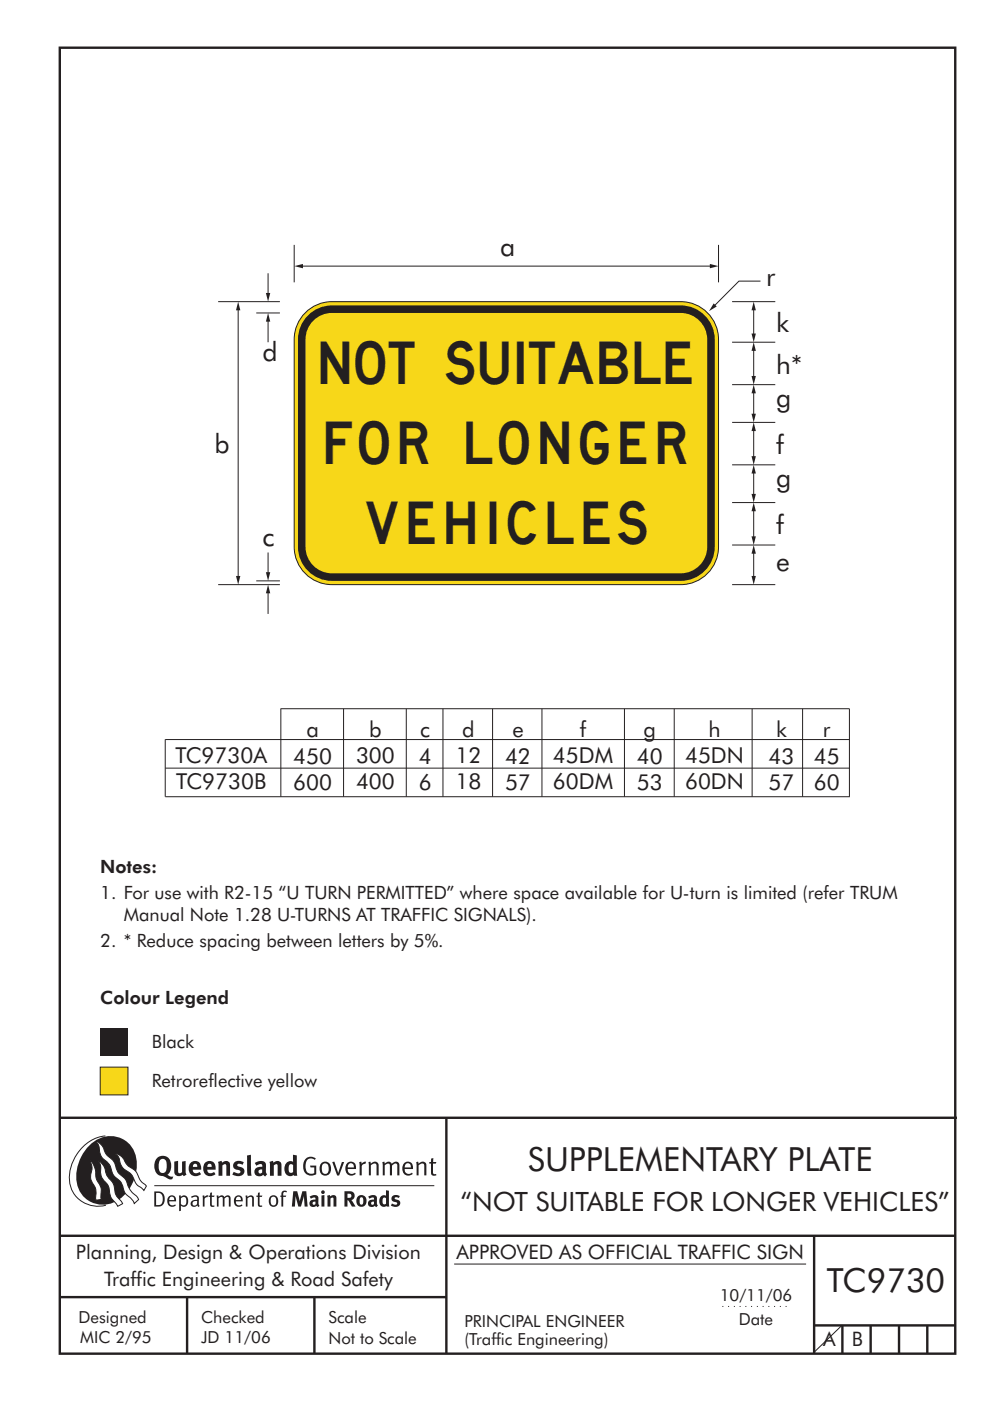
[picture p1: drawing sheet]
<svg xmlns="http://www.w3.org/2000/svg" width="210mm" height="297mm" viewBox="0 0 210 297" stroke-linecap="round" stroke-linejoin="round" font-family="sans-serif">
<g fill="#231f20">
<path d="M64.9 245.6a1.61 1.61 0 0 1 2.1 0l-.2 .3a1.17 1.17 0 0 0-1.4-.2 1.17 1.17 0 0 0-.6 1.3 1.42 1.42 0 0 0 1.2 1.9l.7-.2v-1.2h-.8l-.1-.4h1.3v1.8a1.82 1.82 0 0 1-2.2 0 1.82 1.82 0 0 1-.6-2.1l.2-.7z" fill-rule="evenodd"/>
<path d="M68.2 246.5a1.77 1.77 0 0 0 .4 2.7 1.39 1.39 0 0 0 1.4-.5 1.39 1.39 0 0 0 .2-1.5 1.19 1.19 0 0 0-2-.7zM68.5 246.8a.83 .83 0 0 1 1 .1 .83 .83 0 0 1 .2 1 .75 .75 0 0 1-.6 1 .75 .75 0 0 1-.8-.8v-1z" fill-rule="evenodd"/>
<path d="M70.5 246.4l.4-.1 .8 2.4 .8-2.3h.5l-1.1 2.8h-.4z" fill-rule="evenodd"/>
<path d="M73.6 246.7a1.74 1.74 0 0 0 .5 2.5h.9l.5-.3-.2-.3a.89 .89 0 0 1-1.1 .2 .89 .89 0 0 1-.4-.9h1.7a1.15 1.15 0 0 0-.5-1.4 1.15 1.15 0 0 0-1.4 .2zM73.9 246.9a.67 .67 0 0 1 .9-.2 .67 .67 0 0 1 .3 .8h-1.3z" fill-rule="evenodd"/>
<path d="M76.2 246.4l.4-.1 .1 .4 .5-.4h.4l-.1 .5a.61 .61 0 0 0-.8 .6v1.8h-.4z" fill-rule="evenodd"/>
<path d="M78.1 246.4l.4-.1 .2 .4a.89 .89 0 0 1 .9-.4 .89 .89 0 0 1 .7 .7v2.2h-.4v-2.2l-.1-.2-.4-.1-.7 .4v2.1h-.5z" fill-rule="evenodd"/>
<path d="M81.1 246.4l.4-.1 .1 .4a.83 .83 0 0 1 .8-.4 .83 .83 0 0 1 .7 .5 .86 .86 0 0 1 .9-.5 .86 .86 0 0 1 .7 .7v2.2h-.4l-.1-2.3a.5 .5 0 0 0-.8 0l-.3 .2v2.1h-.4v-2.2l-.4-.3-.7 .4v2.1h-.4z" fill-rule="evenodd"/>
<path d="M85.7 246.7a1.74 1.74 0 0 0 .5 2.5h.9l.4-.3-.1-.3a.89 .89 0 0 1-1.1 .2 .89 .89 0 0 1-.5-.9h1.8a1.15 1.15 0 0 0-.5-1.4 1.15 1.15 0 0 0-1.4 .2zM86 246.9a.67 .67 0 0 1 .9-.2 .67 .67 0 0 1 .3 .8h-1.4z" fill-rule="evenodd"/>
<path d="M88.2 246.4l.5-.1 .1 .4a.89 .89 0 0 1 .9-.4 .89 .89 0 0 1 .7 .7v2.2h-.4v-2.2l-.1-.2-.3-.1-.8 .4v2.1h-.4z" fill-rule="evenodd"/>
<path d="M91.4 245.6l.5-.1v.9h.7l-.2 .3h-.6l.1 2.1 .1 .1h.5l.1 .3a.71 .71 0 0 1-1.2-.6v-1.9h-.3v-.3h.3z" fill-rule="evenodd"/>
<path d="M37 246.3l.8-.2v2a.46 .46 0 0 0 .2 .6 .46 .46 0 0 0 .6-.2v-2.2l.8-.2v2.4l.2 .5-.6 .4-.2-.3a1.03 1.03 0 0 1-1.2 .2 1.03 1.03 0 0 1-.6-1.1z" fill-rule="evenodd"/>
<path d="M40.4 246.6a1.64 1.64 0 0 0 0 2.3 1.64 1.64 0 0 0 2.3 0l-.4-.4a.78 .78 0 0 1-.9 .3 .78 .78 0 0 1-.5-.8h1.8a1.37 1.37 0 0 0-.6-1.6 1.37 1.37 0 0 0-1.7 .2zM41 246.9a.48 .48 0 0 1 .7-.1 .48 .48 0 0 1 .1 .6h-.9z" fill-rule="evenodd"/>
<path d="M43.5 246.6a1.65 1.65 0 0 0-.2 2 1.65 1.65 0 0 0 1.9 .7l.5-.4-.3-.4a.78 .78 0 0 1-.9 .3 .78 .78 0 0 1-.5-.8h1.7a1.37 1.37 0 0 0-.5-1.6 1.37 1.37 0 0 0-1.7 .2zM44.1 246.9a.48 .48 0 0 1 .6-.1 .48 .48 0 0 1 .2 .6h-.9z" fill-rule="evenodd"/>
<path d="M46.2 246.3l.8-.2 .1 .4a.95 .95 0 0 1 1-.3 .95 .95 0 0 1 .7 .8v2.3h-.8v-2.3l-.3-.2-.5 .3v2.2h-.8z" fill-rule="evenodd"/>
<path d="M49.6 246.5a1.73 1.73 0 0 1 2.1-.1l-.2 .6-.6-.2a.42 .42 0 0 0-.6 .2l.2 .3a1.23 1.23 0 0 1 1.4 1 1.47 1.47 0 0 1-2.3 .9l-.3-.2 .3-.6 .7 .3a.47 .47 0 0 0 .7-.3 .87 .87 0 0 0-1-.5l-.4-.2-.1-.4z" fill-rule="evenodd"/>
<path d="M54 246.6l.4 .6 .3-.2a.62 .62 0 0 1 .9 0v.4a1.21 1.21 0 0 0-1.3 .3 1.21 1.21 0 0 0-.2 1.3 1.19 1.19 0 0 0 1.7 .1l.5 .3 .4-.5-.3-.3v-1.4a.96 .96 0 0 0-1.3-1zM55 248l.6-.1v.7a.43 .43 0 0 1-.7 .1 .43 .43 0 0 1 .1-.7z" fill-rule="evenodd"/>
<path d="M57.1 246.3l.8-.2 .1 .4a.95 .95 0 0 1 1-.3 .95 .95 0 0 1 .7 .8v2.3h-.8v-2.3l-.3-.2-.5 .3v2.2h-.8z" fill-rule="evenodd"/>
<path d="M62.1 244.8l.1 1.5a1.29 1.29 0 0 0-1.4 .2 1.29 1.29 0 0 0-.5 1.3 1.24 1.24 0 0 0 .5 1.4 1.24 1.24 0 0 0 1.5-.1v.2h.8l-.1-4.3zM61.5 246.9l.4-.1 .3 .2v1.5l-.3 .1a.48 .48 0 0 1-.7-.4 1.52 1.52 0 0 1 .3-1.3z" fill-rule="evenodd"/>
<path d="M52.4 245l.8-.2 .2 4.5h-.8l-.1-.2z" fill-rule="evenodd"/>
</g>
<path d="M22.4 240.8a9 9 0 0 0-7.4 10.9 6.2 6.2 0 0 0 7.5 3.8M32.7 251.4h59.4" fill="none" stroke="#231f20" stroke-width=".21"/>
<path d="M19.1 242.7a5.7 5.7 0 0 1 6.5-1.4 5.7 5.7 0 0 1 3.4 5.7 8.6 8.6 0 0 1-6.2 8.3 5.7 5.7 0 0 1-6.6-7 9.9 9.9 0 0 1 2.9-5.6z" fill-rule="evenodd" fill="#231f20"/>
<path d="M24.4 244.5a3.1 3.1 0 0 1 2.3 2.2l.8 .7a3.2 3.2 0 0 1 2 2.4l.4 .6 1.2 1.1-.6 .9-.2-.3a3.5 3.5 0 0 1-1.9-2.1 3.8 3.8 0 0 0-2.1-2.1 3.5 3.5 0 0 1-1-2.3zM20.4 241.9a3.4 3.4 0 0 1 1.9 2.5l.7 .8a3.3 3.3 0 0 1 1.7 2.6 4.4 4.4 0 0 0 1.7 2l.3 .3a6.1 6.1 0 0 0 2.4 3.7l.3 .5-.9 .9a6.1 6.1 0 0 0-2-2.2l-.3-.8a3.6 3.6 0 0 0-1.9-2.8l-.6-1a3.6 3.6 0 0 0-1.9-2.8 3.7 3.7 0 0 1-.8-2.4zM21 246.1a3.4 3.4 0 0 1 1.5 2.7l.6 1a3.8 3.8 0 0 1 1.3 3.1l.4 .7 1.2 1.6-1 .6-.5-.8a3.2 3.2 0 0 1-1.3-2.8 4.3 4.3 0 0 0-1.4-2.2 4.7 4.7 0 0 1-.5-2.9zM19.2 246.1a5.1 5.1 0 0 1 1.2 3.7l.3 .7a3.1 3.1 0 0 1 .7 3l.1 .8-1.2 .2v-.8a3.5 3.5 0 0 0-.9-3.2 3.6 3.6 0 0 1 .1-2.6z" fill-rule="evenodd" fill="#fff" stroke="#231f20" stroke-width=".21"/>
<g fill="#231f20">
<path d="M33.3 245.5a2.51 2.51 0 0 0 .5 3.7l.7 .1a2.79 2.79 0 0 0 2 .7l.3-.5h-.6l-.7-.4a2.56 2.56 0 0 0 0-3.8 1.83 1.83 0 0 0-2.2 .2zM34 245.9a.87 .87 0 0 1 1 0 .87 .87 0 0 1 .4 .9v.4a1.17 1.17 0 0 1-.9 1.5l-.3-.1a2.38 2.38 0 0 1-.2-2.7z" fill-rule="evenodd"/>
<path d="M33.1 252.9v2.6a1.12 1.12 0 0 0 1.2-.3 1.12 1.12 0 0 0 .2-1.2l-.1-.5-.3-.4zM32.7 252.6h1.1a1.67 1.67 0 0 1 1.1 1.7 1.67 1.67 0 0 1-1.2 1.5h-1zM36 253.9l-.1 .5h1.1a.55 .55 0 0 0-.3-.6 .55 .55 0 0 0-.7 .1zM35.8 253.7a.95 .95 0 0 1 1.1-.1 .95 .95 0 0 1 .4 1.1h-1.4a.72 .72 0 0 0 .4 .8 .72 .72 0 0 0 .9-.2l.1 .3a1.15 1.15 0 0 1-1.5 0 1.15 1.15 0 0 1-.3-1.5zM38.4 254.1v1.2a.7 .7 0 0 0 .9 .1 .7 .7 0 0 0 .2-.9 .61 .61 0 0 0-.4-.7 .61 .61 0 0 0-.7 .3zM38 253.5l.3-.1v.4a.95 .95 0 0 1 1.3-.2 .95 .95 0 0 1 .3 1.2 .92 .92 0 0 1-.5 1 .92 .92 0 0 1-1-.2v1.1l-.4 .1zM40.9 254.8a.5 .5 0 0 0 .2 .8 .5 .5 0 0 0 .7-.4v-.6zM40.5 253.7a1 1 0 0 1 1.7 .3v1.4l.2 .2-.2 .3-.4-.3a.78 .78 0 0 1-1.3-.1 .78 .78 0 0 1 .8-1.1h.5a.58 .58 0 0 0-.3-.7 .58 .58 0 0 0-.7 .3zM42.9 253.5l.4-.1 .1 .4 .3-.3 .5-.1-.2 .4a.52 .52 0 0 0-.6 .6v1.4h-.4zM44.6 252.9l.4-.1-.1 .7h.6l-.1 .3h-.5v1.5a.35 .35 0 0 0 .5 .3l.1 .2a.57 .57 0 0 1-.6 .1 .57 .57 0 0 1-.3-.5v-1.6h-.3v-.3h.3zM45.9 253.5l.4-.1 .1 .4 .2-.2a.64 .64 0 0 1 1 .2 .7 .7 0 0 1 .7-.4 .7 .7 0 0 1 .6 .7v1.7h-.4v-1.7l-.3-.3-.6 .3v1.7h-.3v-1.6a.38 .38 0 0 0-.3-.5 .38 .38 0 0 0-.5 .2l-.1 .2v1.7h-.4zM50.2 253.9l-.2 .5h1.1a.55 .55 0 0 0-.2-.6 .55 .55 0 0 0-.7 .1zM49.9 253.7a.95 .95 0 0 1 1.2-.1 .95 .95 0 0 1 .4 1.1h-1.5a.72 .72 0 0 0 .4 .8 .72 .72 0 0 0 .9-.2l.1 .3a1.15 1.15 0 0 1-1.5 0 1.15 1.15 0 0 1-.2-1.5zM52.1 253.5l.3-.1 .1 .4a.72 .72 0 0 1 .8-.4 .72 .72 0 0 1 .6 .6v1.8h-.4v-1.6a.45 .45 0 0 0-.3-.5 .45 .45 0 0 0-.6 .3l-.1 .1v1.7h-.4zM54.7 252.9l.4-.1v.7h.5l-.1 .3h-.4v1.5a.35 .35 0 0 0 .5 .3v.2a.57 .57 0 0 1-.6 .1 .57 .57 0 0 1-.3-.5v-1.6h-.3v-.3h.3zM57.6 253.9l-.2 .7a.65 .65 0 0 0 .2 .8 .65 .65 0 0 0 .9-.2l.1-.1a.93 .93 0 0 0-.8-1.4zM57.3 253.7a1.12 1.12 0 0 1 1.4 .1 1.12 1.12 0 0 1 .2 1.4 1.01 1.01 0 0 1-1.2 .6 1.01 1.01 0 0 1-.7-1.2zM59.9 252.6l.5-.2 .5 .2-.2 .2-.3-.1-.3 .2v.6h.6l-.1 .3h-.5v2h-.4v-2h-.2v-.3h.2zM62.2 252.6l-.3 3.2h.6l.2-2.3 .6 2.3h.5l.7-2.3 .1 2.3h.7l-.3-3.2h-.9l-.5 2.1-.6-2.1zM65.7 253.7l.2 .5a.51 .51 0 0 1 .6-.4 .51 .51 0 0 1 .4 .4v.1a.88 .88 0 0 0-1.1 .4 .88 .88 0 0 0 .2 1.1 .9 .9 0 0 0 1.1-.2l.3 .3 .3-.3-.2-.3v-1.1a.87 .87 0 0 0-.5-.8 .87 .87 0 0 0-.9 .1zM66.4 254.8h.5v.5l-.2 .1h-.2l-.2-.1zM68.2 253.5v2.3h.6v-2.4zM68.1 252.8a.4 .4 0 0 0 .8 0 .4 .4 0 0 0-.8 0zM69.4 253.5l.1 2.3h.6v-1.7a.33 .33 0 0 1 .4-.2 .33 .33 0 0 1 .2 .4v1.5h.7v-1.7a.75 .75 0 0 0-.6-.7 .75 .75 0 0 0-.8 .3l-.1-.3zM73.1 252.6v3.2h.6v-1.3l.3 .2 .6 1.1h.8l-.9-1.4a.94 .94 0 0 0 .7-1 .94 .94 0 0 0-.9-.8zM73.7 253.1a.51 .51 0 0 1 .7 .1 .51 .51 0 0 1-.2 .7l-.5 .1zM75.9 253.7a1.19 1.19 0 0 0-.1 1.7 1.19 1.19 0 0 0 1.7 0 1.19 1.19 0 0 0 0-1.6 1.19 1.19 0 0 0-1.6-.1zM76.5 253.9l.2-.1a.99 .99 0 0 1 0 1.6 1.06 1.06 0 0 1-.2-1.5zM78.1 253.7l.3 .5a.51 .51 0 0 1 .5-.4 .51 .51 0 0 1 .4 .4v.1a.88 .88 0 0 0-1.1 .4 .88 .88 0 0 0 .2 1.1 .9 .9 0 0 0 1.1-.2l.3 .3 .4-.3-.2-.3v-1.1a.87 .87 0 0 0-.5-.8 .87 .87 0 0 0-1 .1zM78.8 254.8h.5v.5l-.1 .1h-.3l-.2-.1zM81.9 252.4v1.1a1.2 1.2 0 0 0-1.4 .6 1.2 1.2 0 0 0 .2 1.4l.5 .4 .8-.2v.1h.6l-.1-3.3zM81.4 253.9l.5 .2-.1 1.1a.46 .46 0 0 1-.6 0 .46 .46 0 0 1-.1-.5zM83.3 253.6a.79 .79 0 0 0-.2 .9 .79 .79 0 0 0 .9 .4 .33 .33 0 0 1 .1 .5 .33 .33 0 0 1-.5 0l-.5-.2-.2 .4a1.15 1.15 0 0 0 1.2 .3 1.15 1.15 0 0 0 .8-1 1.49 1.49 0 0 0-1.2-.8 .4 .4 0 0 1 .3-.3 .4 .4 0 0 1 .4 .1l.2 .1 .2-.4a1.47 1.47 0 0 0-1.5 0z" fill-rule="evenodd"/>
</g>
<g fill="none" stroke="#231f20" stroke-width=".51">
<path d="M12.7 10.1h189.9v276.9h-189.9zM12.7 237h190.3M94.7 236.9v50.1M12.7 262h190M12.7 275h82M39.7 275v12M66.7 275v12M172.7 262v25M172.7 281h30M178.7 281v6M184.7 281v6M190.7 281v6"/>
<path d="M196.7 281v6"/>
</g>
<path d="M96.3 268h74.7" fill="none" stroke="#231f20" stroke-width=".21"/>
<path d="M153.2 277h14" fill="none" stroke="#231f20" stroke-width=".21" stroke-dasharray=".2 1" stroke-linecap="butt"/>
<path d="M21.3 218h5.8v5.9h-5.8z" fill="#231f20"/>
<path d="M21.3 226.3h5.8v5.8h-5.8z" fill-rule="evenodd" fill="#f7d719" stroke="#231f20" stroke-width=".21"/>
<path d="M63.5 56.4h87.8M152.4 51.9v8M155.3 115.6h9.1M155.3 106.6h9.1M155.3 124h9.1M178.7 280.9l-6 5.8" fill="none" stroke="#231f20" stroke-width=".21"/>
<g fill="#231f20">
<path d="M62.4 56.4l1.9-.4v.9z"/>
<path d="M150.6 56l1.8 .4-1.8 .5z"/>
</g>
<path d="M161.3 59.6h-4.6l-5.5 5.6" fill="none" stroke="#231f20" stroke-width=".21"/>
<path d="M151.4 64.3l.6 .7-1.6 1z" fill="#231f20"/>
<path d="M159.9 99.6v5.9" fill="none" stroke="#231f20" stroke-width=".21"/>
<g fill="#231f20">
<path d="M159.9 98.6l.4 1.8h-.9z"/>
<path d="M159.4 104.7h.9l-.4 1.9z"/>
</g>
<path d="M159.9 107.6v6.9" fill="none" stroke="#231f20" stroke-width=".21"/>
<g fill="#231f20">
<path d="M159.9 106.6l.4 1.8h-.9z"/>
<path d="M159.4 113.7h.9l-.4 1.9z"/>
</g>
<path d="M159.9 116.6v6.3" fill="none" stroke="#231f20" stroke-width=".21"/>
<g fill="#231f20">
<path d="M159.9 115.6l.4 1.8h-.9z"/>
<path d="M159.4 122.1h.9l-.4 1.9z"/>
</g>
<path d="M64.7 66.3a8 8 0 0 1 5.7-2.3h74a8 8 0 0 1 8 8v44a8 8 0 0 1-8 8h-74a8 8 0 0 1-8-8v-44a8 8 0 0 1 2.3-5.7z" fill-rule="evenodd" fill="#f7d719" stroke="#231f20" stroke-width=".21"/>
<path d="M65 67.2a7.2 7.2 0 0 1 5.4-2.4h74a7.2 7.2 0 0 1 7.2 7.2v44a7.2 7.2 0 0 1-7.2 7.2h-74a7.2 7.2 0 0 1-7.2-7.2v-44a7.2 7.2 0 0 1 1.8-4.8z" fill-rule="evenodd" fill="#231f20"/>
<path d="M66.4 68a5.6 5.6 0 0 1 4-1.6h74a5.6 5.6 0 0 1 5.6 5.6v44a5.6 5.6 0 0 1-5.6 5.6h-74a5.6 5.6 0 0 1-5.6-5.6v-44a5.6 5.6 0 0 1 1.6-4z" fill-rule="evenodd" fill="#f7d719"/>
<path d="M62.4 51.9v8M155.3 72.6h9.1M155.3 64h9.1M159.9 65v6.5" fill="none" stroke="#231f20" stroke-width=".21"/>
<g fill="#231f20">
<path d="M159.9 64l.4 1.8h-.9z"/>
<path d="M159.4 70.7h.9l-.4 1.9z"/>
</g>
<path d="M155.3 98.6h9.1M155.3 89.6h9.1M159.9 82.6v5.9" fill="none" stroke="#231f20" stroke-width=".21"/>
<g fill="#231f20">
<path d="M159.9 81.6l.4 1.8h-.9z"/>
<path d="M159.4 87.7h.9l-.4 1.9z"/>
</g>
<path d="M159.9 90.6v6.9" fill="none" stroke="#231f20" stroke-width=".21"/>
<g fill="#231f20">
<path d="M159.9 89.6l.4 1.8h-.9z"/>
<path d="M159.4 96.7h.9l-.4 1.9z"/>
</g>
<path d="M159.9 73.6v6.9M155.3 81.6h9.1" fill="none" stroke="#231f20" stroke-width=".21"/>
<g fill="#231f20">
<path d="M159.9 72.6l.4 1.8h-.9z"/>
<path d="M159.4 79.7h.9l-.4 1.9z"/>
</g>
<path d="M46.3 64h13.1M46.3 124h13.1M54.4 123.2h5M56.9 125v5.2" fill="none" stroke="#231f20" stroke-width=".21"/>
<path d="M56.9 124l.4 1.8h-.9z" fill="#231f20"/>
<path d="M56.9 117.1v5" fill="none" stroke="#231f20" stroke-width=".21"/>
<path d="M56.4 121.3h.9l-.4 1.9z" fill="#231f20"/>
<path d="M50.5 65v57.9" fill="none" stroke="#231f20" stroke-width=".21"/>
<g fill="#231f20">
<path d="M50.5 64l.5 1.8h-.9z"/>
<path d="M50.1 122.1h.9l-.5 1.9z"/>
</g>
<path d="M54.4 66.4h5M56.9 67.4v5.2" fill="none" stroke="#231f20" stroke-width=".21"/>
<path d="M56.9 66.4l.4 1.8h-.9z" fill="#231f20"/>
<path d="M56.9 57.9v5" fill="none" stroke="#231f20" stroke-width=".21"/>
<path d="M56.4 62.1h.9l-.4 1.9z" fill="#231f20"/>
<g fill="none" stroke="#231f20" stroke-width=".21">
<path d="M35 156.8l.1 12.1h145.1M35.1 156.8h145.1M59.5 150.3h120.7v18.6M59.6 150.3v18.6M72.9 150.3v18.6M86.2 150.3v18.6M94 150.3v18.6M104.5 150.3v18.6M114.9 150.3v18.6M132.4 150.3v18.6M143 150.3v18.6M159.5 150.3v18.6"/>
<path d="M170.2 150.3v18.6M35.1 162.9h145.1"/>
</g>
<g font-size="9" fill="#231f20">
<text x="68.1" y="81.4">NOT SUITABLE</text>
<text x="69.2" y="98.4">FOR LONGER</text>
<text x="77.6" y="115.4">VEHICLES</text>
</g>
<g font-size="7.1" fill="#231f20">
<text x="112" y="248.3">SUPPLEMENTARY PLATE</text>
<text x="175.4" y="274">TC9730</text>
</g>
<g font-size="5.6" fill="#231f20">
<text x="106.1" y="54.3">a</text>
<text x="162.5" y="60.6">r</text>
<text x="164.6" y="70.4">k</text>
<text x="55.7" y="76.6">d</text>
<text x="164.6" y="79.2">h*</text>
<text x="164.6" y="86.2">g</text>
<text x="45.5" y="96">b</text>
<text x="164.6" y="96.2">f</text>
<text x="164.6" y="103.2">g</text>
<text x="164.6" y="113.2">f</text>
<text x="55.7" y="115.8">c</text>
<text x="164.6" y="121">e</text>
<text x="97.7" y="256.7">“NOT SUITABLE FOR LONGER VEHICLES”</text>
</g>
<g font-size="4.7" fill="#231f20">
<text x="37.2" y="161.7">TC9730A</text>
<text x="62.2" y="161.9">450</text>
<text x="65" y="156.3">a</text>
<text x="75.5" y="161.8">300</text>
<text x="78.3" y="156.2">b</text>
<text x="88.8" y="161.9">4</text>
<text x="89.1" y="156.3">c</text>
<text x="96.6" y="161.8">12</text>
<text x="98" y="156.2">d</text>
<text x="107.1" y="161.9">42</text>
<text x="108.7" y="156.3">e</text>
<text x="117.3" y="161.8">45DM</text>
<text x="123" y="156.2">f</text>
<text x="135.1" y="161.9">40</text>
<text x="136.5" y="156.3">g</text>
<text x="145.3" y="161.8">45DN</text>
<text x="150.2" y="156.2">h</text>
<text x="163" y="161.9">43</text>
<text x="164.6" y="156.3">k</text>
<text x="172.6" y="161.9">45</text>
<text x="174.5" y="156.3">r</text>
<text x="37.3" y="167.3">TC9730B</text>
<text x="62.2" y="167.5">600</text>
<text x="75.5" y="167.4">400</text>
<text x="88.8" y="167.5">6</text>
<text x="96.6" y="167.4">18</text>
<text x="107.1" y="167.5">57</text>
<text x="117.3" y="167.4">60DM</text>
<text x="135.1" y="167.5">53</text>
<text x="145.3" y="167.4">60DN</text>
<text x="163" y="167.5">57</text>
<text x="172.6" y="167.5">60</text>
</g>
<g font-size="4.2" fill="#231f20">
<text x="16.1" y="267">Planning, Design &amp; Operations Division</text>
<text x="96.8" y="267">APPROVED AS OFFICIAL TRAFFIC SIGN</text>
<text x="22.1" y="272.6">Traffic Engineering &amp; Road Safety</text>
<text x="174.6" y="285.4">A</text>
<text x="180.6" y="285.4">B</text>
</g>
<g font-size="3.9" fill="#231f20">
<text x="21.3" y="185.1">Notes:</text>
<text x="21.3" y="190.7">1. For use with R2-15 “U TURN PERMITTED” where space available for U-turn is limited (refer TRUM</text>
<text x="26.3" y="195.3">Manual Note 1.28 U-TURNS AT TRAFFIC SIGNALS).</text>
<text x="21.3" y="200.9">2. * Reduce spacing between letters by 5%.</text>
<text x="21.3" y="212.8">Colour Legend</text>
<text x="32.2" y="222.2">Black</text>
<text x="32.2" y="230.4">Retroreflective yellow</text>
</g>
<g font-size="3.5" fill="#231f20">
<text x="152.7" y="275.9">10/11/06</text>
<text x="16.7" y="280.5">Designed</text>
<text x="42.7" y="280.5">Checked</text>
<text x="69.7" y="280.5">Scale</text>
<text x="98.5" y="281.4">PRINCIPAL ENGINEER</text>
<text x="156.7" y="281">Date</text>
<text x="17" y="284.8">MIC 2/95</text>
<text x="42.7" y="284.8">JD 11/06</text>
<text x="69.7" y="285">Not to Scale</text>
<text x="98.5" y="285.1">(Traffic Engineering)</text>
</g>
</svg>
